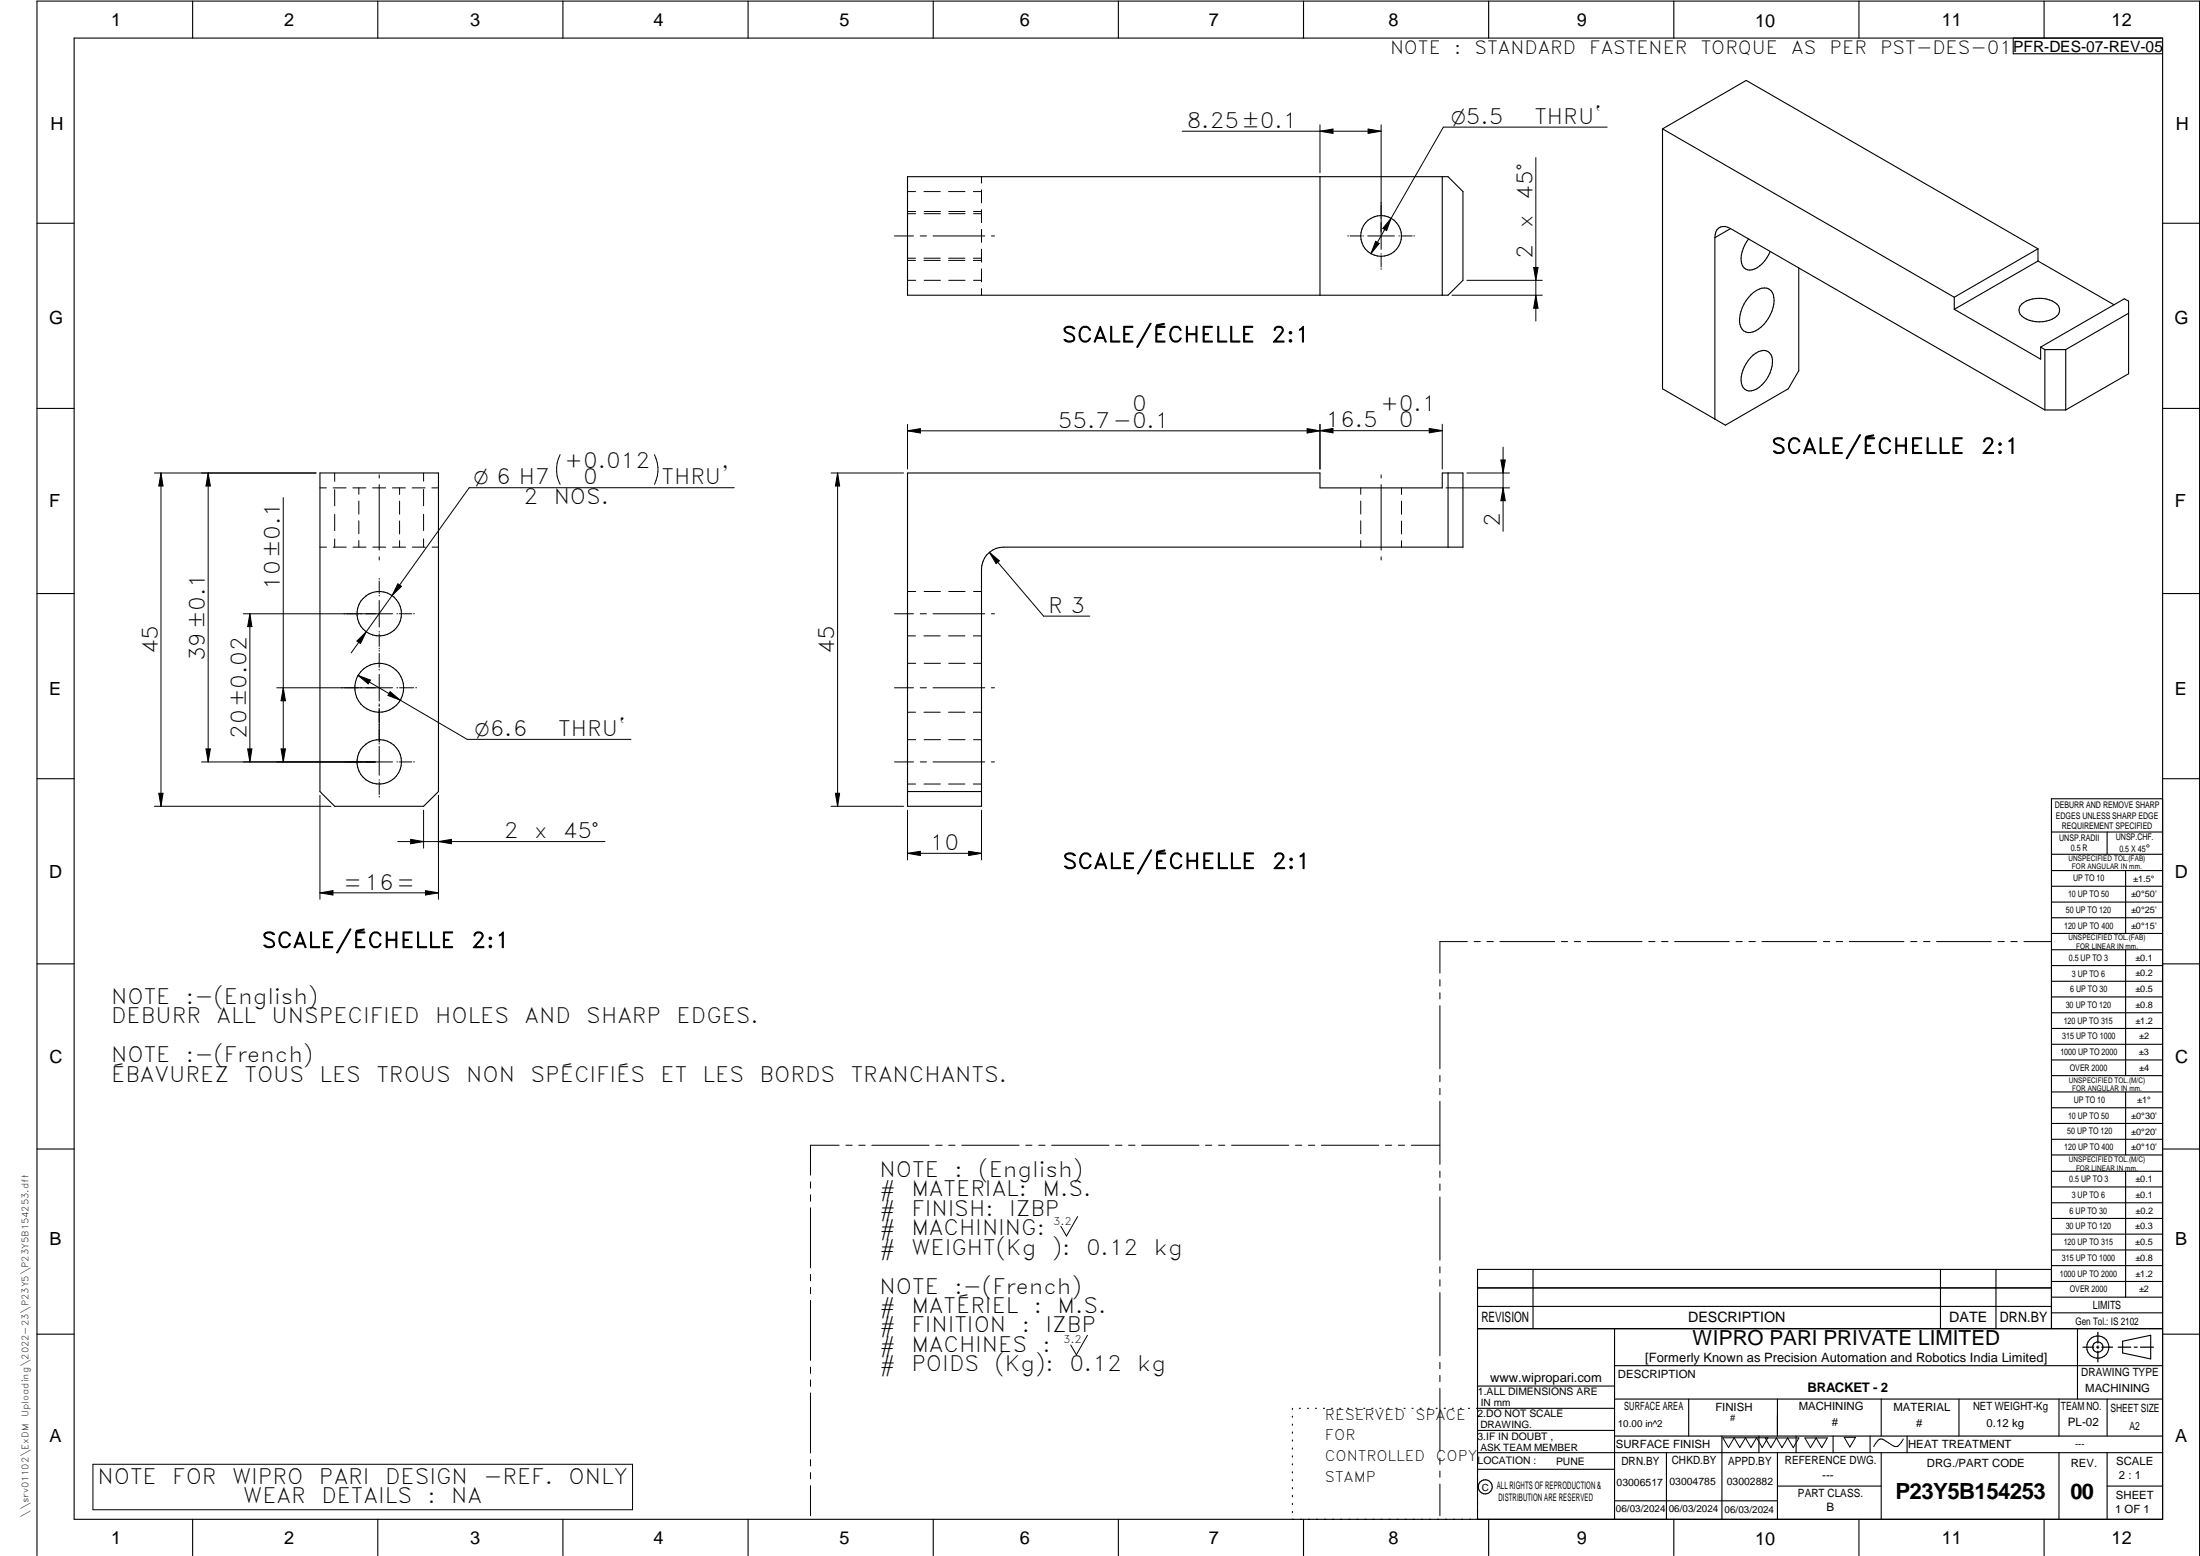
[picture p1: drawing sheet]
<svg xmlns="http://www.w3.org/2000/svg" width="594mm" height="420mm" viewBox="0 0 594 420" stroke-linecap="round" stroke-linejoin="round" font-family="sans-serif">
<g fill="none" stroke="#000" stroke-width=".3">
<path d="M20 10.3h564v400h-564zM52 .3v10M102 .3v10M152 .3v10M202 .3v10M252 .3v10M302 .3v10M352 .3v10M402 .3v10M452 .3v10M502 .3v10M543.6 10.3v4.2h40.4"/>
<path d="M552 .3v10M448.9 34.8v70.2l14.2 8.2M448.9 34.8l22.6-13.1 78.8 45.5M448.9 34.8l78.8 45.5M245.1 47.7h145.9l4 4v24l-4 4h-145.9zM356.4 47.7v32M389.5 47.7v32M10 60.3h10M463.1 64.2v49M467.3 61.7a2.59 2.59 0 0 0-3-.3 2.59 2.59 0 0 0-1.2 2.8M467.3 61.7l84.9 49M467.3 61.7l-4.2 2.5"/>
<path d="M472.2 64.5a7.8 7.8 0 0 0-1.6 7.3 2.59 2.59 0 0 0 4 .5 9.4 9.4 0 0 0 3.4-4.4M472.8 79.6a4.5 4.5 0 0 1 4.9-1.5 3.7 3.7 0 0 1 1.3 4 9.9 9.9 0 0 1-5.6 7.5 2.67 2.67 0 0 1-3.7-2.8 10.3 10.3 0 0 1 3.1-7.2zM485.7 72.3v27.8l-2.8 4.9-17 9.8-2.8-1.6M550.3 70.5l20.6 11.8M550.3 67.2v3.3M550.3 70.5l-22.6 13M550.3 67.2l-22.6 13.1M584 60.3h10M475.6 94.7a2.55 2.55 0 0 1 3 3.3 8.8 8.8 0 0 1-5 7.4 2.49 2.49 0 0 1-3.5-2.7 9.5 9.5 0 0 1 4.7-7.7l.8-.3M527.7 83.5l23.3 13.5v-3.3M527.7 80.3v3.2M545.9 82.1a8 8 0 0 1 9.5 0 2.39 2.39 0 0 1-1.2 4 7.7 7.7 0 0 1-8.7-1.3 2.17 2.17 0 0 1 .4-2.7z"/>
<path d="M551 93.7l1.2 .7M551 93.7l22.7-13 1.1 .6v19.6l-17 9.8M552.2 94.4v16.3M552.2 94.4h5.6M557.8 94.4v16.3M574.8 84.6l-17 9.8M10 110.3h10M552.2 110.7h5.6M584 110.3h10M86.4 127.7h32v86l-4 4h-24l-4-4zM245.1 127.7h111.3v4h33.1v-4h5.5v20h-123.9a6 6 0 0 0-6.1 6v64h-19.9zM391 127.7v20"/>
<path d="M10 160.3h10M584 160.3h10M10 210.3h10M245.1 213.7h19.9M584 215.7h-30v143.1M584 210.3h10M554 224.7h30M554 230.7h30M554 235.1h30M554 239.3h30M569 224.7v6M574 235.1v17"/>
<path d="M554 243.6h30M554 247.8h30M554 252.1h30M554 256.5h30M574 256.5v33.9M10 260.3h10M554 260.7h30M554 265h30M554 269.2h30M554 273.5h30M554 277.7h30M584 260.3h10"/>
<path d="M554 282h30M554 286.2h30M554 290.4h30M554 294.9h30M554 299.1h30M574 294.9v17M10 310.3h10M554 303.4h30M554 307.6h30M554 311.9h30M554 316.3h30M574 316.3v34"/>
<path d="M584 310.3h10M554 320.5h30M554 324.8h30M554 329h30M554 333.2h30M554 337.5h30M399 358.8h185M399 352.8h155M399 347.8h155M414 342.8v16M436 358.8v51.5M524 342.8v16"/>
<path d="M539 342.8v16M554 341.8h30M554 346h30M554 350.3h30M554 354.5h30M554 342.8h-155v67.5M561 358.8v19M10 360.3h10M399 374.3h37M436 368.8h148M436 377.8h148M456 377.8v10"/>
<path d="M480 377.8v10M508 377.8v10M529 377.8v10M556 377.8v10M569 377.8v10M573.2 362.2l7.6-1.6v6.3l-7.6-1.6zM584 360.3h10M349 380.3v.3M349 382.4v.3M349 384.6v.3M349 386.7v.3M349 388.8v.3"/>
<path d="M349 391v.3M349 393.1v.3M349 395.3v.3M349 397.4v.3M349 399.5v.3M350.9 380.3h.2M353.1 380.3h.2M355.2 380.3h.3M357.4 380.3h.3M359.6 380.3h.3M361.7 380.3h.3M363.9 380.3h.3"/>
<path d="M366.1 380.3h.3M368.3 380.3h.2M370.4 380.3h.3M372.6 380.3h.3M374.8 380.3h.3M376.9 380.3h.4M379.1 380.3h.3M381.3 380.3h.3M383.4 380.3h.4M385.6 380.3h.3M387.8 380.3h.3M390 380.3h.3"/>
<path d="M392.2 380.3h.3M394.3 380.3h.3M396.5 380.3h.3M398.7 380.3h37.3M399 386.2h37M399 396.7h37M436 387.8h148M450 392.3v18M465 387.8v22.5M475 387.8v4.5M480 392.3v18M485 387.8v4.5"/>
<path d="M495 387.8v4.5M505 387.8v4.5M508 392.3v18M515 387.8v4.5M556 392.3v18M569 392.3v18M584 392.3h-185M52 410.3v9.7M102 410.3v9.7M152 410.3v9.7M202 410.3v9.7M252 410.3v9.7"/>
<path d="M302 410.3v9.7M349 401.7v.3M349 403.8v.4M349 406v.3M349 408.1v.3M352 410.3v9.7M402 410.3v9.7M436 405.3h44M452 410.3v9.7M480 401.3h28M502 410.3v9.7M552 410.3v9.7"/>
<path d="M569 401.3h15M10 420v-419.7h584v419.7"/>
<circle cx="373" cy="63.7" r="5.5"/>
<circle cx="102.4" cy="165.7" r="6"/>
<circle cx="102.4" cy="185.7" r="6.6"/>
<circle cx="102.4" cy="205.7" r="6"/>
<circle cx="566.5" cy="363.8" r="2.99"/>
<circle cx="566.5" cy="363.7" r="1.41"/>
<circle cx="401.1" cy="401.5" r="1.9"/>
</g>
<path d="M566.5 359.7v3M562.5 363.8h2.9M566.1 363.8h.7M566.5 363.4v.7M566.5 364.9v2.8M567.6 363.8h2.9M572 363.8h3.4M576.3 363.8h.8M578 363.8h3.5" fill="none" stroke="#000" stroke-width=".34"/>
<g fill="none" stroke="#000" stroke-width=".27">
<path d="M319.2 35.4h53.7M356.4 33.7v13M356.4 35.4l3.6-.6v1.2zM369.4 34.8l3.5 .6-3.5 .6zM372.9 33.7v33.6M434 34.3h-44.2l-14.1 24.6M245.1 57.1h2.2M245.1 57.7h2.2M245.1 51.7h2.1M249.5 51.7h4.4M249.5 57.1h4.5M249.5 57.7h4.5"/>
<path d="M256.2 51.7h4.4M256.2 57.1h4.4M256.2 57.7h4.4M262.8 51.7h2.2M262.9 57.1h2.1M262.9 57.7h2.1M265 47.7v1.7M265 51.3v3.5M265 56.6v3.5M375.7 58.9l-5.5 9.6M375.7 58.9l-1.3 3.4-1-.6zM414.7 42.5v44.2"/>
<path d="M241.5 63.7h5.2M245.1 70.3h2.1M245.1 75.7h2.2M245.1 69.7h2.1M248.5 63.7h1.7M249.5 70.3h4.4M249.5 69.7h4.4M249.5 75.7h4.5M252 63.7h13.9M256.2 70.3h4.4M256.2 69.7h4.4M256.2 75.7h4.4"/>
<path d="M262.8 70.3h2.2M262.8 69.7h2.2M262.9 75.7h2.1M265 61.9v3.5M265 67.3v3.5M265 72.6v3.5M265 77.9v1.8M267.7 63.7h.9M363.9 63.7h.2M364.6 63.7h3M368 63.7h.2M369.4 63.7h7.1"/>
<path d="M371.5 65.2l.9 .5-2.2 2.8zM372.9 68.5v.2M372.9 69.1v3M372.9 72.5v.2M377.7 63.7h.2M378.3 63.7h3M381.8 63.7h.2M392.1 79.7h24.4M396.1 75.7h20.4M414.1 72.2h1.2l-.6 3.5zM414.7 79.7l.6 3.5h-1.2zM245.1 116.3l3.4-.6v1.2z"/>
<path d="M245.1 114.6v12.1M353 115.7l3.4 .6-3.4 .6zM356.4 114.6v12.1M356.4 116.3l3.6-.6v1.2zM385.9 115.7l3.6 .6-3.6 .6zM389.5 114.6v12.1M389.5 116.3h-144.4M41.7 127.7h43.6M43.5 127.7l.5 3.5h-1.1zM43.5 127.7v90M56.2 127.7l.6 3.5h-1.2zM56.2 127.7v78"/>
<path d="M76.5 134.4v71.3M86.4 131.7h1.7M90 131.7h3.5M90.4 127.7v2.3M90.4 132.2v4.4M90.4 138.9v4.4M95.3 131.7h3.5M96.9 131.7v1.8M96.9 135.3v3.5M100.6 131.7h3.5M102.4 128.2v.9M102.4 130.9v17.6"/>
<path d="M106 131.7h3.5M107.9 131.7v1.8M107.9 135.3v3.6M111.3 131.7h3.5M114.4 127.7v2.2M114.4 132.2v4.4M114.4 138.9v4.4M116.6 131.7h1.8M151.3 122.8a9 9 0 0 0 0 8M176.7 122.8a9 9 0 0 1 0 8M198.3 131.7h-71.6l-31.9 44.6M224.4 127.7h19.6"/>
<path d="M226.2 127.7v90M226.2 127.7l.5 3.5h-1.1zM367.4 131.7v1.8M367.4 135.3v3.5M372.9 128.2v.9M372.9 130.9v17.6M378.5 131.7v1.8M378.5 135.3v3.6M390.5 131.7h17.1M396.1 127.7h11.5M405.3 124.2h1.2l-.6 3.5zM405.9 120.7v22.8"/>
<path d="M405.9 131.7l.6 3.5h-1.2zM86.4 147.7h1.8M90 147.7h3.5M90.4 145.5v2.2M95.3 147.7h3.5M96.9 140.6v3.5M96.9 146v1.7M100.7 147.7h3.5M102.4 150.4v.8M102.4 156.2v.2M102.4 156.9v3.4M106 147.7h3.5"/>
<path d="M107.4 157.6l1 .7-2.5 2.5zM107.9 140.7v3.5M107.9 146v1.7M111.3 147.7h3.5M114.4 145.5v2.2M116.7 147.7h1.7M245.1 159.7h2.2M249.5 159.7h4.5M256.2 159.7h4.4M262.9 159.7h2.1M267.2 149.1l2.7 2.3-.9 .8zM267.2 149.1l14.6 17.3h12.5"/>
<path d="M367.4 140.6v3.5M367.4 146v1.7M372.9 150.4v.8M378.5 140.7v3.5M378.5 146v1.7M65.7 165.7h40.3M67.5 165.7l.5 3.5h-1.1zM67.5 165.7v40M98.9 170.6l-1.5 3.2-1-.7zM102.4 160.7v.2M102.4 162.1v7.2M102.4 170.5v.2"/>
<path d="M102.4 171.2v3.3M102.4 175v.2M102.4 175.6v.3M102.4 176.4v3.8M107.2 165.7h.2M107.8 165.7h3.4M111.7 165.7h.2M241.5 165.7h5.2M245.1 179.1h2.2M245.1 171.7h2.1M248.5 165.7h1.7M249.5 171.7h4.4"/>
<path d="M249.5 179.1h4.5M252 165.7h13.9M256.2 171.7h4.4M256.2 179.1h4.4M262.8 171.7h2.2M262.9 179.1h2.1M267.7 165.7h.9M74.8 185.7h31.2M76.5 185.7l.6 3.5h-1.2zM96.7 182.4l3.3 1.2-.6 1.1zM96.7 182.4l11.4 6.7M102.4 180.7v.2"/>
<path d="M102.4 182.1v7.2M102.4 190v.7M102.4 191.3v9.1M105.4 186.8l2.7 2.3-3.3-1.3zM107.2 185.7h.2M107.9 185.7h3.8M108.1 189.1l18 10.5h44.3M112.3 185.7h.2M241.5 185.7h5.2M245.1 192.3h2.1M245.1 199.7h2.2M248.5 185.7h1.7"/>
<path d="M249.5 192.3h4.4M249.5 199.7h4.5M252 185.7h13.9M256.2 192.3h4.4M256.2 199.7h4.4M262.8 192.3h2.2M262.9 199.7h2.1M267.7 185.7h.9M41.7 217.7h47.7M42.9 214.2h1.1l-.5 3.5zM54.4 205.7h51.6M55.6 202.2h1.2l-.6 3.5z"/>
<path d="M66.9 202.2h1.1l-.5 3.5zM75.9 202.2h1.2l-.6 3.5zM86.4 214.8v28M102.4 200.7v.2M102.4 201.5v.5M102.4 202.1v7.2M102.4 210.5v.2M102.4 211.2v3.3M102.4 215v.2M107.2 205.7h.2M107.8 205.7h3.4M111.7 205.7h.2"/>
<path d="M114.4 218.8v10.2M118.4 214.8v28M224.4 217.7h19.6M225.6 214.2h1.1l-.5 3.5zM241.5 205.7h5.2M245.1 211.7h2.1M245.1 218.8v13.4M248.5 205.7h1.7M249.5 211.7h4.4M252 205.7h13.9M256.2 211.7h4.4M262.8 211.7h2.2"/>
<path d="M265 218.8v13.4M267.7 205.7h.9M107.4 227.2h56M110.9 226.7l3.5 .5-3.5 .6zM118.4 227.2l3.5-.5v1.1zM245.1 230.4l3.4-.5v1.1zM245.1 230.4h19.9M261.6 229.9l3.4 .5-3.4 .6zM86.4 241.1l3.5-.6v1.2zM86.4 241.1h32M114.9 240.5l3.5 .6-3.5 .6zM396.2 254.3h-7.4v8.5"/>
<path d="M398.1 254.3h1.6M401.5 254.3h1.8M405 254.3h14.8M421.6 254.3h1.7M425.1 254.3h1.7M428.6 254.3h14.8M445.2 254.3h1.7M448.7 254.3h1.7M452.2 254.3h14.8M468.8 254.3h1.7M472.3 254.3h1.7M475.8 254.3h14.8"/>
<path d="M492.4 254.3h1.7M495.8 254.3h1.8M499.4 254.3h14.7M516 254.3h1.6M519.4 254.3h1.8M522.9 254.3h14.8M539.5 254.3h1.7M543 254.3h1.7M546.5 254.3h7.4M388.8 264.5v1.8M388.8 268.1v1.6M388.8 271.6v17"/>
<path d="M388.8 290.4v1.7M388.8 293.9v1.7M388.8 297.4v17M218.9 319.2v1.6M226.6 309.2h-7.7v8.1M228.4 309.2h1.7M231.9 309.2h1.7M235.4 309.2h15.5M252.7 309.2h1.7M256.2 309.2h1.7M259.7 309.2h15.5M277 309.2h1.7"/>
<path d="M280.5 309.2h1.7M284 309.2h15.5M301.2 309.2h1.8M304.8 309.2h1.7M308.3 309.2h15.5M325.5 309.2h1.7M329.1 309.2h1.6M332.6 309.2h15.4M349.8 309.2h1.7M353.3 309.2h1.7M356.8 309.2h15.5M374.1 309.2h1.7"/>
<path d="M377.6 309.2h1.7M381.1 309.2h7.7M388.8 316.2v1.7M388.8 319.7v1.7M218.9 322.6v1.8M218.9 326.1v16.2M291 328.5l-3 5.3-1.5-2.7M388.8 323.2v17.1M218.9 344.1v1.8M218.9 347.6v1.7M218.9 351.2v16.1M388.8 342.1v1.6"/>
<path d="M388.8 345.6v1.7M388.8 349v17.1M218.9 369.1v1.7M218.9 372.6v1.8M218.9 376.1v16.2M293.7 360.6l-3 5.2-1.6-2.6M388.8 367.9v1.7M388.8 371.4v1.7M388.8 374.9v17M25.1 395.4h145.7v12.3h-145.7zM218.9 394.1v1.8M218.9 397.6v1.7"/>
<path d="M388.8 393.7v1.7M388.8 397.2v1.7M465.2 388.2h12.2l-1.5 2.7-1.6-2.7-1.5 2.7-1.5-2.7-1.5 2.7-1.5-2.7-1.5 2.7zM476.7 388.3h9.1l-1.6 2.6-1.5-2.6-1.5 2.6-1.5-2.6-1.5 2.6zM487.4 388.3h6l-1.5 2.6-1.5-2.6-1.5 2.6zM498 388.1h3.1l-1.6 2.6zM514 388.6l-1.1 1.5a1.2 1.2 0 0 1-1.8 .3l-1.8-1.2a1.55 1.55 0 0 0-1.6-.6 1.55 1.55 0 0 0-1.2 1.1l-.5 .9M218.9 401.2v8.1M388.8 400.7v8.6"/>
</g>
<g fill="#000">
<path d="M356.4 35.4l3.6-.6v1.2zM369.4 34.8l3.5 .6-3.5 .6zM371.5 65.2l.9 .5-2.2 2.8zM375.7 58.9l-1.3 3.4-1-.6zM414.1 72.2h1.2l-.6 3.5zM414.7 79.7l.6 3.5h-1.2zM245.1 116.3l3.4-.6v1.2zM353 115.7l3.4 .6-3.4 .6zM356.4 116.3l3.6-.6v1.2zM385.9 115.7l3.6 .6-3.6 .6zM43.5 127.7l.5 3.5h-1.1zM56.2 127.7l.6 3.5h-1.2z"/>
<path d="M226.2 127.7l.5 3.5h-1.1zM405.3 124.2h1.2l-.6 3.5zM405.9 131.7l.6 3.5h-1.2zM107.4 157.6l1 .7-2.5 2.5zM267.2 149.1l2.7 2.3-.9 .8zM67.5 165.7l.5 3.5h-1.1zM96.4 173.1l2.5-2.5-1.5 3.2zM76.5 185.7l.6 3.5h-1.2zM96.7 182.4l3.3 1.2-.6 1.1zM105.4 186.8l2.7 2.3-3.3-1.3zM42.9 214.2h1.1l-.5 3.5zM55.6 202.2h1.2l-.6 3.5z"/>
<path d="M66.9 202.2h1.1l-.5 3.5zM75.9 202.2h1.2l-.6 3.5zM225.6 214.2h1.1l-.5 3.5zM110.9 226.7l3.5 .5-3.5 .6zM118.4 227.2l3.5-.5v1.1zM245.1 230.4l3.4-.5v1.1zM261.6 229.9l3.4 .5-3.4 .6zM86.4 241.1l3.5-.6v1.2zM114.9 240.5l3.5 .6-3.5 .6z"/>
</g>
<text font-size="6" x="511.8" y="404.8">P23Y5B154253</text>
<text font-size="5.9" x="559.1" y="404.7">00</text>
<g font-size="5.7">
<text x="320.5" y="34.5">8.25±0.1</text>
<text x="414.4" y="33.4">THRU`</text>
<text x="413.8" y="53.9" transform="rotate(-90 413.8 53.9)">45°</text>
<text x="413.8" y="61.7" transform="rotate(-90 413.8 61.7)">x</text>
<text x="413.8" y="69.8" transform="rotate(-90 413.8 69.8)">2</text>
<text x="286.8" y="92.4">SCALE/ÉCHELLE</text>
<text x="343.3" y="92.4">2:1</text>
<text x="305.7" y="110.9">0</text>
<text x="372.8" y="110.9">+0.1</text>
<text x="285.7" y="115.5">55.7-0.1</text>
<text x="358" y="115.4">16.5</text>
<text x="377.8" y="115.4">0</text>
<text x="478.3" y="122.5">SCALE/ÉCHELLE</text>
<text x="534.9" y="122.5">2:1</text>
<text x="152.5" y="126.3">+0.012</text>
<text x="157.4" y="130.8">0</text>
<text x="178.6" y="130.8">THRU'</text>
<text x="141.4" y="136.1">2</text>
<text x="149.5" y="136.1">NOS.</text>
<text x="405" y="142.2" transform="rotate(-90 405 142.2)">2</text>
<text x="75.6" y="159.3" transform="rotate(-90 75.6 159.3)">10±0.1</text>
<text x="283" y="165.5">R 3</text>
<text x="42.6" y="176.7" transform="rotate(-90 42.6 176.7)">45</text>
<text x="55.3" y="178.6" transform="rotate(-90 55.3 178.6)">39±0.1</text>
<text x="225.3" y="176.7" transform="rotate(-90 225.3 176.7)">45</text>
<text x="66.6" y="199.6" transform="rotate(-90 66.6 199.6)">20±0.02</text>
<text x="150.7" y="198.8">THRU`</text>
<text x="136.1" y="226.4">2</text>
<text x="144.2" y="226.4">x</text>
<text x="152" y="226.4">45°</text>
<text x="251.1" y="229.6">10</text>
<text x="286.9" y="234.6">SCALE/ÉCHELLE</text>
<text x="343.5" y="234.6">2:1</text>
<text x="92.8" y="240.2">=16=</text>
<text x="70.7" y="255.9">SCALE/ÉCHELLE</text>
<text x="127.2" y="255.9">2:1</text>
<text x="30" y="271.1">NOTE</text>
<text x="50.2" y="271.1">:-(English)</text>
<text x="30" y="276.3">DEBURR</text>
<text x="58.5" y="276.3">ALL</text>
<text x="73.4" y="276.3">UNSPECIFIED</text>
<text x="117.5" y="276.3">HOLES</text>
<text x="141.7" y="276.3">AND</text>
<text x="158.3" y="276.3">SHARP</text>
<text x="182.7" y="276.3">EDGES.</text>
<text x="30" y="286.8">NOTE</text>
<text x="50.2" y="286.8">:-(French)</text>
<text x="30" y="292.1">ÉBAVUREZ</text>
<text x="66" y="292.1">TOUS</text>
<text x="86.3" y="292.1">LES</text>
<text x="101.6" y="292.1">TROUS</text>
<text x="125.9" y="292.1">NON</text>
<text x="143.3" y="292.1">SPÉCIFIÉS</text>
<text x="178.4" y="292.1">ET</text>
<text x="189.7" y="292.1">LES</text>
<text x="205.1" y="292.1">BORDS</text>
<text x="229.7" y="292.1">TRANCHANTS.</text>
<text x="237.5" y="317.8">NOTE</text>
<text x="257.7" y="317.8">:</text>
<text x="264.1" y="317.8">(English)</text>
<text x="237.5" y="323">#</text>
<text x="246.1" y="323">MATERIAL:</text>
<text x="281.5" y="323">M.S.</text>
<text x="237.5" y="328.3">#</text>
<text x="246.1" y="328.3">FINISH:</text>
<text x="272.5" y="328.3">IZBP</text>
<text x="237.5" y="333.5">#</text>
<text x="246.1" y="333.5">MACHINING:</text>
<text x="237.5" y="338.8">#</text>
<text x="246.1" y="338.8">WEIGHT(Kg</text>
<text x="284" y="338.8">):</text>
<text x="293.3" y="338.8">0.12</text>
<text x="311.6" y="338.8">kg</text>
<text x="237.5" y="349.3">NOTE</text>
<text x="257.7" y="349.3">:-(French)</text>
<text x="237.5" y="354.5">#</text>
<text x="237.5" y="359.8">#</text>
<text x="246.1" y="359.8">FINITION</text>
<text x="246.1" y="354.5">MATÉRIEL</text>
<text x="275.9" y="359.8">:</text>
<text x="279.2" y="354.5">:</text>
<text x="282.3" y="359.8">IZBP</text>
<text x="285.6" y="354.5">M.S.</text>
<text x="237.5" y="365">#</text>
<text x="246.1" y="365">MACHINES</text>
<text x="281.5" y="365">:</text>
<text x="237.5" y="370.3">#</text>
<text x="246.1" y="370.3">POIDS</text>
<text x="268.5" y="370.3">(Kg):</text>
<text x="288.8" y="370.3">0.12</text>
<text x="307.1" y="370.3">kg</text>
<text x="26.3" y="400.6">NOTE</text>
<text x="46.5" y="400.6">FOR</text>
<text x="62.7" y="400.6">WIPRO</text>
<text x="86.1" y="400.6">PARI</text>
<text x="104" y="400.6">DESIGN</text>
<text x="130.5" y="400.6">-REF.</text>
<text x="153.5" y="400.6">ONLY</text>
<text x="65.7" y="405.9">WEAR</text>
<text x="86.8" y="405.9">DETAILS</text>
<text x="115.4" y="405.9">:</text>
<text x="121.8" y="405.9">NA</text>
</g>
<text font-size="5.6" x="457" y="363.2">WIPRO PARI PRIVATE LIMITED</text>
<g font-size="5.4">
<text x="391.9" y="33.4">O5.5</text>
<text x="127.9" y="130.8">O 6 H7</text>
<text x="128.3" y="198.8">O6.6</text>
</g>
<g font-size="4.9">
<text x="30" y="6.9">1</text>
<text x="76.7" y="6.9">2</text>
<text x="127" y="6.9">3</text>
<text x="176.5" y="6.9">4</text>
<text x="226.7" y="6.9">5</text>
<text x="275.4" y="6.9">6</text>
<text x="326.4" y="6.9">7</text>
<text x="375" y="6.9">8</text>
<text x="425.8" y="6.9">9</text>
<text x="473.9" y="7.3">10</text>
<text x="524.3" y="6.9">11</text>
<text x="570.2" y="6.9">12</text>
<text x="375.4" y="14.5">NOTE</text>
<text x="392.7" y="14.5">:</text>
<text x="398.2" y="14.5">STANDARD</text>
<text x="429.2" y="14.5">FASTENER</text>
<text x="459.2" y="14.5">TORQUE</text>
<text x="483.7" y="14.5">AS</text>
<text x="494.1" y="14.5">PER</text>
<text x="507.7" y="14.5">PST-DES-01</text>
<text x="13.6" y="35.1">H</text>
<text x="587.6" y="35.1">H</text>
<text x="13.2" y="87.5">G</text>
<text x="587.2" y="87.5">G</text>
<text x="13.2" y="137">F</text>
<text x="587.2" y="137">F</text>
<text x="13.2" y="187.6">E</text>
<text x="587.2" y="187.6">E</text>
<text x="13.2" y="237">D</text>
<text x="587.2" y="237">D</text>
<text x="13.4" y="287.1">C</text>
<text x="587.4" y="287.1">C</text>
<text x="13.4" y="336.2">B</text>
<text x="587.4" y="336.2">B</text>
<text x="13.4" y="389.3">A</text>
<text x="587.4" y="389.3">A</text>
<text x="30" y="416.9">1</text>
<text x="76.7" y="416.9">2</text>
<text x="127" y="416.9">3</text>
<text x="176.5" y="416.9">4</text>
<text x="226.7" y="416.9">5</text>
<text x="275.4" y="416.9">6</text>
<text x="326.4" y="416.9">7</text>
<text x="375" y="416.9">8</text>
<text x="425.8" y="416.9">9</text>
<text x="473.9" y="417.3">10</text>
<text x="524.3" y="416.9">11</text>
<text x="570.2" y="416.9">12</text>
</g>
<text font-size="4.2" x="543.6" y="14">PFR-DES-07-REV-05</text>
<g font-size="3.9">
<text x="400" y="357.1">REVISION</text>
<text x="455.9" y="357.1">DESCRIPTION</text>
<text x="526.4" y="357.1">DATE</text>
<text x="540" y="357.1">DRN.BY</text>
<text x="357.8" y="383.3">RESERVED</text>
<text x="382.3" y="383.3">SPACE</text>
<text x="357.8" y="388.9">FOR</text>
<text x="357.8" y="394.5">CONTROLLED</text>
<text x="387.8" y="394.5">COPY</text>
<text x="357.8" y="400">STAMP</text>
</g>
<text font-size="3.6" x="488.1" y="375.8">BRACKET - 2</text>
<g font-size="3.5">
<text x="444.3" y="367.7">[Formerly Known as Precision Automation and Robotics India Limited]</text>
<text x="402.4" y="373.3">www.wipropari.com</text>
</g>
<g font-size="3.1">
<text x="565.1" y="353.5">LIMITS</text>
<text x="562" y="371.7">DRAWING TYPE</text>
<text x="436.9" y="372.1">DESCRIPTION</text>
<text x="563.1" y="375.9">MACHINING</text>
<text x="438.6" y="380.8">SURFACE AREA</text>
<text x="463.2" y="380.9">FINISH</text>
<text x="485.7" y="380.8">MACHINING</text>
<text x="511.3" y="380.9">MATERIAL</text>
<text x="532.8" y="380.7">NET WEIGHT-Kg</text>
<text x="556.5" y="380.7">TEAM NO.</text>
<text x="569.9" y="381.2">SHEET SIZE</text>
<text x="494.6" y="385.1">#</text>
<text x="517.4" y="385.3">#</text>
<text x="536.4" y="385.3">0.12 kg</text>
<text x="558.4" y="385.1">PL-02</text>
<text x="575" y="386.1">A2</text>
<text x="436.3" y="391">SURFACE FINISH</text>
<text x="437.8" y="395.5">DRN.BY</text>
<text x="451.4" y="395.4">CHKD.BY</text>
<text x="466.6" y="395.5">APPD.BY</text>
<text x="482" y="395.4">REFERENCE DWG.</text>
<text x="515.3" y="391.1">HEAT TREATMENT</text>
<text x="571.4" y="395.6">SCALE</text>
<text x="492.1" y="399.4">---</text>
<text x="520.4" y="396.2">DRG./PART CODE</text>
<text x="559.2" y="396.1">REV.</text>
<text x="572.2" y="399.5">2 : 1</text>
<text x="485.5" y="404.3">PART CLASS.</text>
<text x="493.2" y="407.9">B</text>
<text x="571.4" y="404.7">SHEET</text>
<text x="571.2" y="408.4">1 OF 1</text>
</g>
<text font-size="3" x="579.5" y="230.1">°</text>
<g font-size="2.8">
<text x="284.4" y="330.7">3.2</text>
<text x="560.4" y="357.7">Gen Tol.: IS 2102</text>
<text x="287.1" y="362.8">3.2</text>
<text x="399.1" y="376.6">1.ALL DIMENSIONS ARE</text>
<text x="399" y="382.7">2.DO NOT SCALE</text>
<text x="399" y="388.7">3.IF IN DOUBT ,</text>
<text x="399" y="395.4">LOCATION :</text>
<text x="420.2" y="395.6">PUNE</text>
<text x="404.2" y="402">ALL RIGHTS OF REPRODUCTION &amp;</text>
<text x="436.5" y="401.2">03006517</text>
<text x="450.8" y="400.9">03004785</text>
<text x="466.3" y="401">03002882</text>
<text x="404.7" y="405.4">DISTRIBUTION ARE RESERVED</text>
</g>
<g font-size="2.7">
<text x="399.9" y="379.7">IN mm</text>
<text x="399.7" y="385.7">DRAWING.</text>
<text x="436.9" y="385.4">10.00 in^2</text>
<text x="399.7" y="391.8">ASK TEAM MEMBER</text>
<text x="400.1" y="402.5">C</text>
<text x="436.4" y="408.3">06/03/2024</text>
<text x="450.6" y="408.4">06/03/2024</text>
<text x="465.7" y="408.5">06/03/2024</text>
</g>
<g font-size="2.5">
<text x="554.9" y="218.3">DEBURR AND REMOVE SHARP</text>
<text x="555.2" y="221">EDGES UNLESS SHARP EDGE</text>
<text x="556.1" y="227.1">UNSP.RADII</text>
<text x="556.8" y="223.8">REQUIREMENT SPECIFIED</text>
<text x="571.4" y="226.9">UNSP.CHF.</text>
<text x="559.2" y="229.9">0.5 R</text>
<text x="572.3" y="230.1">0.5 X 45</text>
<text x="559.8" y="238">UP TO 10</text>
<text x="576.1" y="238.1">±1.5°</text>
<text x="558.5" y="242.2">10 UP TO 50</text>
<text x="575.5" y="242.3">±0°50'</text>
<text x="557.4" y="250.7">120 UP TO 400</text>
<text x="557.9" y="246.5">50 UP TO 120</text>
<text x="575.5" y="250.7">±0°15'</text>
<text x="575.5" y="246.5">±0°25'</text>
<text x="558.7" y="259.4">0.5 UP TO 3</text>
<text x="559.5" y="263.7">3 UP TO 6</text>
<text x="576.6" y="263.6">±0.2</text>
<text x="576.6" y="259.4">±0.1</text>
<text x="559" y="267.9">6 UP TO 30</text>
<text x="576.6" y="267.9">±0.5</text>
<text x="557.8" y="272.2">30 UP TO 120</text>
<text x="576.6" y="272.2">±0.8</text>
<text x="556.9" y="280.7">315 UP TO 1000</text>
<text x="557.3" y="276.4">120 UP TO 315</text>
<text x="576.6" y="276.4">±1.2</text>
<text x="577.7" y="280.7">±2</text>
<text x="556.4" y="284.9">1000 UP TO 2000</text>
<text x="577.6" y="284.9">±3</text>
<text x="558.9" y="289.2">OVER 2000</text>
<text x="577.7" y="289.3">±4</text>
<text x="560" y="297.9">UP TO 10</text>
<text x="577.1" y="297.9">±1°</text>
<text x="558.5" y="302.1">10 UP TO 50</text>
<text x="575.5" y="302.1">±0°30'</text>
<text x="557.4" y="310.6">120 UP TO 400</text>
<text x="558.2" y="306.3">50 UP TO 120</text>
<text x="575.5" y="310.6">±0°10'</text>
<text x="575.5" y="306.4">±0°20'</text>
<text x="558.8" y="319.2">0.5 UP TO 3</text>
<text x="559.4" y="323.4">3 UP TO 6</text>
<text x="576.6" y="319.2">±0.1</text>
<text x="576.6" y="323.5">±0.1</text>
<text x="558.9" y="327.7">6 UP TO 30</text>
<text x="576.7" y="327.7">±0.2</text>
<text x="557.8" y="332">30 UP TO 120</text>
<text x="576.6" y="332">±0.3</text>
<text x="556.8" y="340.5">315 UP TO 1000</text>
<text x="557.3" y="336.3">120 UP TO 315</text>
<text x="576.6" y="336.3">±0.5</text>
<text x="576.6" y="340.5">±0.8</text>
<text x="556.2" y="344.7">1000 UP TO 2000</text>
<text x="576.6" y="344.7">±1.2</text>
<text x="558.9" y="349">OVER 2000</text>
<text x="577.6" y="349">±2</text>
<text x="467.2" y="383.8">#</text>
<text x="560.4" y="390.7">---</text>
</g>
<g font-size="2.4">
<text x="7.7" y="382.7" transform="rotate(-90 7.7 382.7)">Uploading\2022-23\P23Y5\P23Y5B154253.dft</text>
<text x="7.7" y="409.8" transform="rotate(-90 7.7 409.8)">\\srv01102\ExDM</text>
</g>
<g font-size="2.1">
<text x="558.5" y="232.4">UNSPECIFIED TOL.(FAB)</text>
<text x="559.5" y="234.7">FOR ANGULAR IN mm.</text>
<text x="558.6" y="253.9">UNSPECIFIED TOL.(FAB)</text>
<text x="560.7" y="256.3">FOR LINEAR IN mm.</text>
<text x="558.7" y="292.3">UNSPECIFIED TOL.(M/C)</text>
<text x="559.6" y="294.7">FOR ANGULAR IN mm.</text>
<text x="558.7" y="313.7">UNSPECIFIED TOL.(M/C)</text>
<text x="560.6" y="316.1">FOR LINEAR IN mm.</text>
</g>
</svg>
